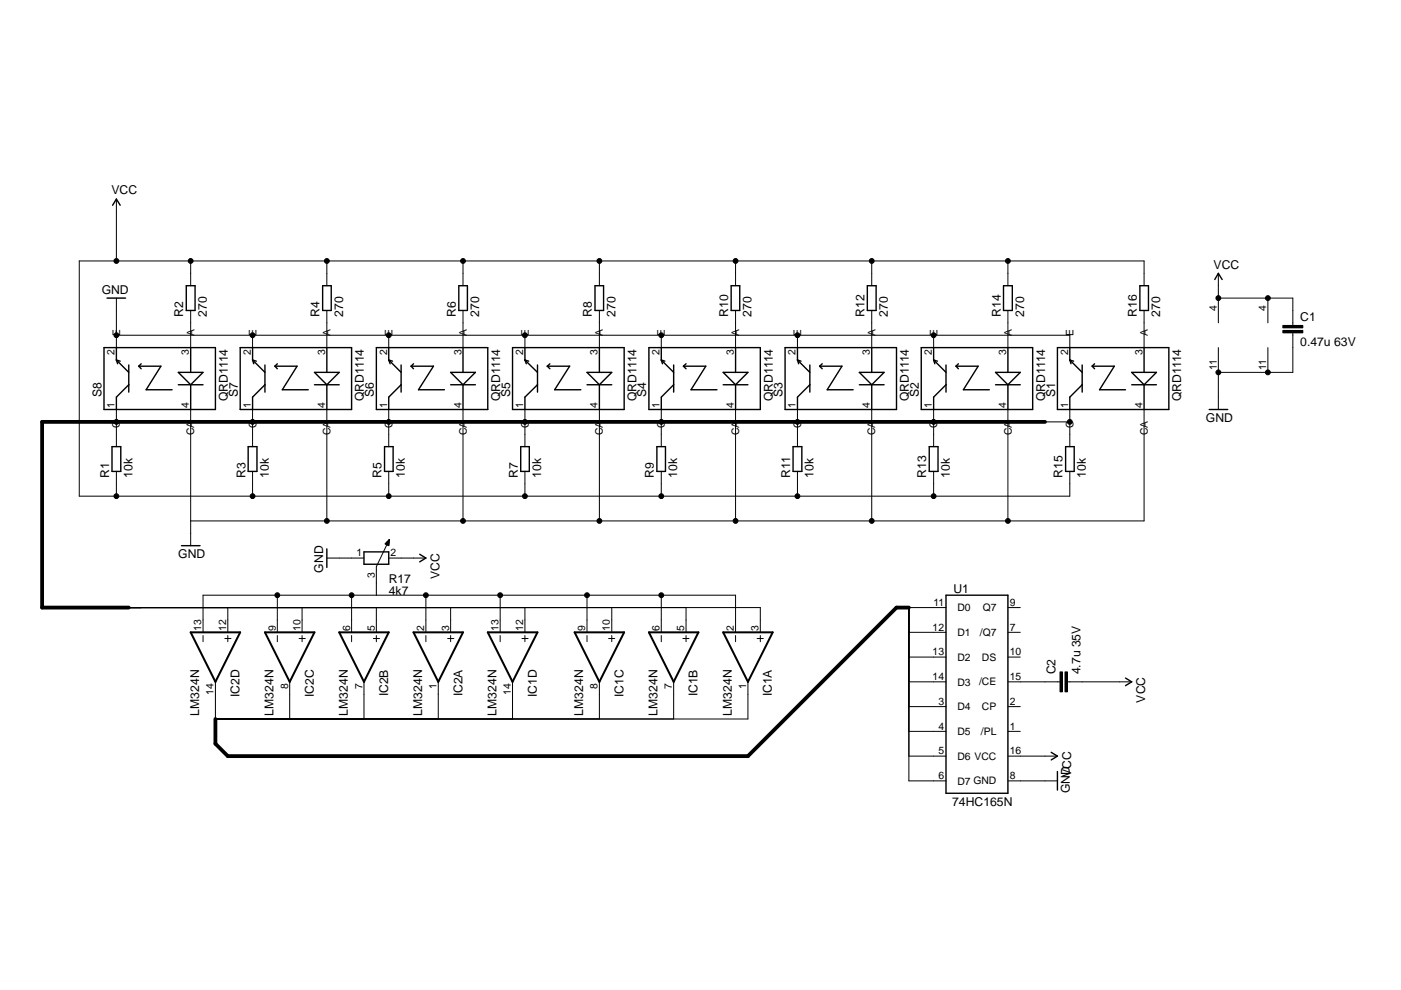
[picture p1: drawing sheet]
<svg xmlns="http://www.w3.org/2000/svg" width="297mm" height="210mm" viewBox="0 0 297 210" stroke-linecap="round" stroke-linejoin="round" font-family="sans-serif">
<g fill="none" stroke="#000" stroke-width=".3">
<path d="M23.9 43.5l.8-1.3 .8 1.3M257.6 59.3l.7-1.3 .8 1.3M22.1 73.7h23.6v13.1h-23.6zM22.7 63.2h3.9M24.7 73.7v2.6M24.7 76.3l2.6 2.7M24.7 76.3l.2 .8M24.7 76.3l.8 .3M27.3 77.4v5.7M29.4 77.6h4.7l-3.1 5h5.5M29.4 77.6l.5 .6M29.9 77.1l-.5 .5"/>
<path d="M37.8 79h5.2l-2.6 2.6zM39.5 60.6h1.9v5.2h-1.9zM40.4 73.7v5.3M50.9 73.7h23.6v13.1h-23.6zM53.5 73.7v2.6M53.5 76.3l2.7 2.7M53.5 76.3l.3 .8M53.5 76.3l.9 .3M56.2 77.4v5.7M58.3 77.6h4.7l-3.1 5h5.5M58.3 77.6l.5 .6M58.8 77.1l-.5 .5"/>
<path d="M66.7 79h5.2l-2.6 2.6zM68.4 60.6h1.8v5.2h-1.8zM69.3 73.7v5.3M79.8 73.7h23.6v13.1h-23.6zM82.4 73.7v2.6M82.4 76.3l2.6 2.7M82.4 76.3l.3 .8M82.4 76.3l.8 .3M85 77.4v5.7M87.2 77.6h4.7l-3.2 5h5.5M87.2 77.6l.5 .6M87.7 77.1l-.5 .5"/>
<path d="M95.5 79h5.3l-2.6 2.6zM97.3 60.6h1.8v5.2h-1.8zM98.2 73.7v5.3M108.7 73.7h23.6v13.1h-23.6zM111.3 73.7v2.6M111.3 76.3l2.7 2.7M111.3 76.3l.3 .8M111.3 76.3l.8 .3M114 77.4v5.7M116 77.6h4.8l-3.2 5h5.5M116 77.6l.6 .6M116.6 77.1l-.6 .5"/>
<path d="M124.5 79h5.2l-2.6 2.6zM126.1 60.6h1.9v5.2h-1.9zM127.1 73.7v5.3M137.6 73.7h23.6v13.1h-23.6zM140.2 73.7v2.6M140.2 76.3l2.6 2.7M140.2 76.3l.3 .8M140.2 76.3l.8 .3M142.8 77.4v5.7M144.9 77.6h4.7l-3.1 5h5.5M144.9 77.6l.6 .6M145.5 77.1l-.6 .5"/>
<path d="M153.3 79h5.3l-2.6 2.6zM155 60.6h1.8v5.2h-1.8zM156 73.7v5.3M166.5 73.7h23.6v13.1h-23.6zM169.1 73.7v2.6M169.1 76.3l2.6 2.7M169.1 76.3l.2 .8M169.1 76.3l.7 .3M171.7 77.4v5.7M173.8 77.6h4.7l-3.1 5h5.5M173.8 77.6l.5 .6M174.3 77.1l-.5 .5"/>
<path d="M182.2 79h5.2l-2.6 2.6zM183.9 60.6h1.9v5.2h-1.9zM184.8 73.7v5.3M195.3 73.7h23.6v13.1h-23.6zM197.9 73.7v2.6M197.9 76.3l2.7 2.7M197.9 76.3l.3 .8M197.9 76.3l.9 .3M200.6 77.4v5.7M202.7 77.6h4.7l-3.1 5h5.5M202.7 77.6l.5 .6M203.2 77.1l-.5 .5"/>
<path d="M211.1 79h5.2l-2.6 2.6zM212.8 60.6h1.8v5.2h-1.8zM213.7 73.7v5.3M224.2 73.7h23.6v13.1h-23.6zM226.8 73.7v2.6M226.8 76.3l2.6 2.7M226.8 76.3l.3 .8M226.8 76.3l.8 .3M229.4 77.4v5.7M231.6 77.6h4.7l-3.2 5h5.5M231.6 77.6l.5 .6M232.1 77.1l-.5 .5"/>
<path d="M239.9 79h5.3l-2.6 2.6zM241.7 60.6h1.8v5.2h-1.8zM242.6 73.7v5.3M23.7 94.7h1.9v5.2h-1.9zM27.3 81.6l-2.6 2.6v2.6M37.8 81.6h5.2M40.4 81.6v5.2M52.6 94.7h1.9v5.2h-1.9zM56.2 81.6l-2.7 2.6v2.6M66.7 81.6h5.2M69.3 81.6v5.2M81.5 94.7h1.9v5.2h-1.9z"/>
<path d="M85 81.6l-2.6 2.6v2.6M95.5 81.6h5.3M98.2 81.6v5.2M110.4 94.7h1.8v5.2h-1.8zM114 81.6l-2.7 2.6v2.6M124.5 81.6h5.2M127.1 81.6v5.2M139.3 94.7h1.8v5.2h-1.8zM142.8 81.6l-2.6 2.6v2.6M153.3 81.6h5.3M156 81.6v5.2M168.1 94.7h1.9v5.2h-1.9z"/>
<path d="M171.7 81.6l-2.6 2.6v2.6M182.2 81.6h5.2M184.8 81.6v5.2M197 94.7h1.9v5.2h-1.9zM200.6 81.6l-2.7 2.6v2.6M211.1 81.6h5.2M213.7 81.6v5.2M225.9 94.7h1.8v5.2h-1.8zM229.4 81.6l-2.6 2.6v2.6M239.9 81.6h5.3M242.6 81.6v5.2M256.4 86.8h3.9"/>
<path d="M38.5 115.7h3.9M69.3 116.4v3.9M77.2 117h5.2v2.6h-5.2zM89 117.5l1.3 .8-1.3 .8M200.6 126.2h13.1v42h-13.1zM222.9 159.5l1.3 .8-1.3 .8M238.6 143.8l1.3 .8-1.3 .8M224.2 163.6v3.9"/>
</g>
<g fill="none" stroke="#000" stroke-width=".21">
<path d="M24.7 42.2v13.1M40.4 55.3v5.3M69.3 55.3v5.3M98.2 55.3v5.3M127.1 55.3v5.3M156 55.3v5.3M184.8 55.3v5.3M213.7 55.3v5.3M258.3 58v10.5M24.7 63.2v10.5M24.7 71.1h202.1v2.6M40.4 65.8v7.9"/>
<path d="M53.5 71.1v2.6M69.3 65.8v7.9M82.4 71.1v2.6M98.2 65.8v7.9M111.3 71.1v2.6M127.1 65.8v7.9M140.2 71.1v2.6M156 65.8v7.9M169.1 71.1v2.6M184.8 65.8v7.9M197.9 71.1v2.6M213.7 65.8v7.9"/>
<path d="M242.6 60.6v-5.3h-225.8v49.9h210v-5.3M242.6 65.8v7.9M258.3 73.7v13.1M258.3 63.2h15.8v5.8M268.8 63.2v5.3M268.8 73.7v5.3M272 70.1h4.2v.5h-4.2zM272 69h4.2v.5h-4.2zM274.1 70.6v8.4h-15.8M22.1 89.5h2.6M24.7 86.8v7.9M24.7 99.9v5.3"/>
<path d="M40.4 86.8v28.9M50.9 89.5h2.6M53.5 86.8v7.9M53.5 99.9v5.3M69.3 86.8v23.6M79.8 89.5h2.6M82.4 86.8v7.9M82.4 99.9v5.3M98.2 86.8v23.6M108.7 89.5h2.6M111.3 86.8v7.9M111.3 99.9v5.3"/>
<path d="M127.1 86.8v23.6M137.6 89.5h2.6M140.2 86.8v7.9M140.2 99.9v5.3M156 86.8v23.6M166.5 89.5h2.6M169.1 86.8v7.9M169.1 99.9v5.3M184.8 86.8v23.6M195.3 89.5h2.6M197.9 86.8v7.9M197.9 99.9v5.3"/>
<path d="M213.7 86.8v23.6M221.6 89.5h5.2M226.8 86.8v7.9M242.6 86.8v23.6h-202.2M69.3 118.3h7.9M81.7 115.3h.8M81.7 115.4h.8M81.8 115.2h.7M81.9 115.1h.6M82 115.4h.5M82 115h.5M82 114.9h.5"/>
<path d="M82.1 115.6h.4M82.2 114.8h.3M82.3 114.7h.2M82.3 115.7h.1M82.3 114.6h.2M82.4 118.3h7.9M82.4 114.5h.1M82.5 114.4l-2.7 5.7v6.1M82.5 114.4l-.1 1.3-.7-.4zM82.5 114.4h.1M24.7 128.8h136.5v5.3M43 134.1v-7.9h113v7.9"/>
<path d="M43 134.7v1.4M47.7 135.4h1.3M48.3 128.8v5.3M48.3 134.7v1.4M58.8 126.2v7.9M58.8 134.7v1.4M63.4 135.4h1.3M64 128.8v5.3M64 134.7v1.4M74.5 126.2v7.9M74.5 134.7v1.4M79.2 135.4h1.3"/>
<path d="M79.8 128.8v5.3M79.8 134.7v1.4M90.3 126.2v7.9M90.3 134.7v1.4M94.9 135.4h1.3M95.5 128.8v5.3M95.5 134.7v1.4M106 126.2v7.9M106 134.7v1.4M110.7 135.4h1.3M111.3 128.8v5.3M111.3 134.7v1.4"/>
<path d="M124.5 126.2v7.9M124.5 134.7v1.4M129 135.4h1.3M129.7 128.8v5.3M129.7 134.7v1.4M140.2 126.2v7.9M140.2 134.7v1.4M144.8 135.4h1.3M145.5 128.8v5.3M145.5 134.7v1.4M156 134.7v1.4M160.5 135.4h1.3"/>
<path d="M161.2 134.7v1.4M192.7 134.1h7.9M192.7 139.3h7.9M200.6 128.8h-7.9v36.8h7.9M213.7 128.8h2.6M213.7 134.1h2.6M213.7 139.3h2.6M45.7 144.6v7.8h112.9v-7.8M61.4 144.6v7.8M77.2 144.6v7.8M92.9 144.6v7.8M108.7 144.6v7.8"/>
<path d="M127.1 144.6v7.8M142.8 144.6v7.8M192.7 144.6h7.9M192.7 149.8h7.9M192.7 155.1h7.9M213.7 144.6h11M213.7 149.8h2.6M213.7 155.1h2.6M224.7 142.5h.6v4.2h-.6zM225.8 142.5h.5v4.2h-.5zM226.3 144.6h13.6M192.7 160.3h7.9"/>
<path d="M213.7 160.3h10.5M213.7 165.6h10.5"/>
<circle cx="24.7" cy="55.3" r=".51"/>
<circle cx="40.4" cy="55.3" r=".51"/>
<circle cx="69.3" cy="55.3" r=".51"/>
<circle cx="98.2" cy="55.3" r=".51"/>
<circle cx="127.1" cy="55.3" r=".51"/>
<circle cx="155.9" cy="55.3" r=".51"/>
<circle cx="184.8" cy="55.3" r=".51"/>
<circle cx="213.7" cy="55.3" r=".51"/>
<circle cx="24.7" cy="71.1" r=".51"/>
<circle cx="53.5" cy="71.1" r=".51"/>
<circle cx="82.4" cy="71.1" r=".51"/>
<circle cx="111.3" cy="71.1" r=".51"/>
<circle cx="140.2" cy="71.1" r=".51"/>
<circle cx="169.1" cy="71.1" r=".51"/>
<circle cx="197.9" cy="71.1" r=".51"/>
<circle cx="258.3" cy="79" r=".51"/>
<circle cx="258.3" cy="63.2" r=".51"/>
<circle cx="268.8" cy="79" r=".51"/>
<circle cx="268.8" cy="63.2" r=".51"/>
<circle cx="24.7" cy="89.5" r=".51"/>
<circle cx="53.5" cy="89.5" r=".51"/>
<circle cx="82.4" cy="89.5" r=".51"/>
<circle cx="111.3" cy="89.5" r=".51"/>
<circle cx="140.2" cy="89.5" r=".51"/>
<circle cx="169.1" cy="89.5" r=".51"/>
<circle cx="197.9" cy="89.5" r=".51"/>
<circle cx="226.8" cy="89.5" r=".51"/>
<circle cx="24.7" cy="105.2" r=".51"/>
<circle cx="53.5" cy="105.2" r=".51"/>
<circle cx="69.3" cy="110.4" r=".51"/>
<circle cx="82.4" cy="105.2" r=".51"/>
<circle cx="98.2" cy="110.4" r=".51"/>
<circle cx="111.3" cy="105.2" r=".51"/>
<circle cx="127.1" cy="110.4" r=".51"/>
<circle cx="140.2" cy="105.2" r=".51"/>
<circle cx="155.9" cy="110.4" r=".51"/>
<circle cx="169.1" cy="105.2" r=".51"/>
<circle cx="184.8" cy="110.4" r=".51"/>
<circle cx="197.9" cy="105.2" r=".51"/>
<circle cx="213.7" cy="110.4" r=".51"/>
<circle cx="58.8" cy="126.2" r=".51"/>
<circle cx="74.5" cy="126.2" r=".51"/>
<circle cx="90.3" cy="126.2" r=".51"/>
<circle cx="106" cy="126.2" r=".51"/>
<circle cx="124.5" cy="126.2" r=".51"/>
<circle cx="140.2" cy="126.2" r=".51"/>
</g>
<path d="M40.4 134.1h10.5l-5.2 10.5zM56.2 134.1h10.5l-5.3 10.5zM71.9 134.1h10.5l-5.2 10.5zM87.7 134.1h10.5l-5.3 10.5zM103.4 134.1h10.6l-5.3 10.5zM121.8 134.1h10.5l-5.2 10.5zM137.6 134.1h10.5l-5.3 10.5zM153.3 134.1h10.5l-5.2 10.5z" fill="none" stroke="#000" stroke-width=".42"/>
<g fill="#000">
<path d="M272 70.1h4.2v.5h-4.2z" fill-rule="evenodd"/>
<path d="M272 69h4.2v.5h-4.2z" fill-rule="evenodd"/>
<path d="M224.7 142.5h.6v4.2h-.6z" fill-rule="evenodd"/>
<path d="M225.8 142.5h.5v4.2h-.5z" fill-rule="evenodd"/>
<circle cx="24.7" cy="55.3" r=".51"/>
<circle cx="40.4" cy="55.3" r=".51"/>
<circle cx="69.3" cy="55.3" r=".51"/>
<circle cx="98.2" cy="55.3" r=".51"/>
<circle cx="127.1" cy="55.3" r=".51"/>
<circle cx="155.9" cy="55.3" r=".51"/>
<circle cx="184.8" cy="55.3" r=".51"/>
<circle cx="213.7" cy="55.3" r=".51"/>
<circle cx="24.7" cy="71.1" r=".51"/>
<circle cx="53.5" cy="71.1" r=".51"/>
<circle cx="82.4" cy="71.1" r=".51"/>
<circle cx="111.3" cy="71.1" r=".51"/>
<circle cx="140.2" cy="71.1" r=".51"/>
<circle cx="169.1" cy="71.1" r=".51"/>
<circle cx="197.9" cy="71.1" r=".51"/>
<circle cx="258.3" cy="79" r=".51"/>
<circle cx="258.3" cy="63.2" r=".51"/>
<circle cx="268.8" cy="79" r=".51"/>
<circle cx="268.8" cy="63.2" r=".51"/>
<circle cx="24.7" cy="89.5" r=".51"/>
<circle cx="53.5" cy="89.5" r=".51"/>
<circle cx="82.4" cy="89.5" r=".51"/>
<circle cx="111.3" cy="89.5" r=".51"/>
<circle cx="140.2" cy="89.5" r=".51"/>
<circle cx="169.1" cy="89.5" r=".51"/>
<circle cx="197.9" cy="89.5" r=".51"/>
<circle cx="226.8" cy="89.5" r=".51"/>
<circle cx="24.7" cy="105.2" r=".51"/>
<circle cx="53.5" cy="105.2" r=".51"/>
<circle cx="69.3" cy="110.4" r=".51"/>
<circle cx="82.4" cy="105.2" r=".51"/>
<circle cx="98.2" cy="110.4" r=".51"/>
<circle cx="111.3" cy="105.2" r=".51"/>
<circle cx="127.1" cy="110.4" r=".51"/>
<circle cx="140.2" cy="105.2" r=".51"/>
<circle cx="155.9" cy="110.4" r=".51"/>
<circle cx="169.1" cy="105.2" r=".51"/>
<circle cx="184.8" cy="110.4" r=".51"/>
<circle cx="197.9" cy="105.2" r=".51"/>
<circle cx="213.7" cy="110.4" r=".51"/>
<circle cx="58.8" cy="126.2" r=".51"/>
<circle cx="74.5" cy="126.2" r=".51"/>
<circle cx="90.3" cy="126.2" r=".51"/>
<circle cx="106" cy="126.2" r=".51"/>
<circle cx="124.5" cy="126.2" r=".51"/>
<circle cx="140.2" cy="126.2" r=".51"/>
</g>
<path d="M221.6 89.5h-212.7v39.3h18.4M192.7 128.8h-2.6l-31.5 31.5h-110.3l-2.6-2.6v-5.3" fill="none" stroke="#000" stroke-width=".8"/>
<g font-size="2.6">
<text x="23.6" y="41.2">VCC</text>
<text x="257.3" y="56.9">VCC</text>
<text x="21.6" y="62.4">GND</text>
<text x="38.9" y="67.1" transform="rotate(-90 38.9 67.1)">R2</text>
<text x="43.9" y="67.1" transform="rotate(-90 43.9 67.1)">270</text>
<text x="67.8" y="67.1" transform="rotate(-90 67.8 67.1)">R4</text>
<text x="72.7" y="67.1" transform="rotate(-90 72.7 67.1)">270</text>
<text x="96.6" y="67.1" transform="rotate(-90 96.6 67.1)">R6</text>
<text x="101.6" y="67.1" transform="rotate(-90 101.6 67.1)">270</text>
<text x="125.5" y="67.1" transform="rotate(-90 125.5 67.1)">R8</text>
<text x="130.5" y="67.1" transform="rotate(-90 130.5 67.1)">270</text>
<text x="154.4" y="67.1" transform="rotate(-90 154.4 67.1)">R10</text>
<text x="159.3" y="67.1" transform="rotate(-90 159.3 67.1)">270</text>
<text x="183.3" y="67.1" transform="rotate(-90 183.3 67.1)">R12</text>
<text x="188.3" y="67.1" transform="rotate(-90 188.3 67.1)">270</text>
<text x="212.2" y="67.1" transform="rotate(-90 212.2 67.1)">R14</text>
<text x="217.1" y="67.1" transform="rotate(-90 217.1 67.1)">270</text>
<text x="241" y="67.1" transform="rotate(-90 241 67.1)">R16</text>
<text x="246" y="67.1" transform="rotate(-90 246 67.1)">270</text>
<text x="275.7" y="68.1">C1</text>
<text x="275.7" y="73.3">0.47u 63V</text>
<text x="21.5" y="84.2" transform="rotate(-90 21.5 84.2)">S8</text>
<text x="48.3" y="85" transform="rotate(-90 48.3 85)">QRD1114</text>
<text x="50.4" y="84.2" transform="rotate(-90 50.4 84.2)">S7</text>
<text x="77.2" y="85" transform="rotate(-90 77.2 85)">QRD1114</text>
<text x="79.3" y="84.2" transform="rotate(-90 79.3 84.2)">S6</text>
<text x="106" y="85" transform="rotate(-90 106 85)">QRD1114</text>
<text x="108.2" y="84.2" transform="rotate(-90 108.2 84.2)">S5</text>
<text x="135" y="85" transform="rotate(-90 135 85)">QRD1114</text>
<text x="137" y="84.2" transform="rotate(-90 137 84.2)">S4</text>
<text x="163.8" y="85" transform="rotate(-90 163.8 85)">QRD1114</text>
<text x="165.9" y="84.2" transform="rotate(-90 165.9 84.2)">S3</text>
<text x="192.7" y="85" transform="rotate(-90 192.7 85)">QRD1114</text>
<text x="194.8" y="84.2" transform="rotate(-90 194.8 84.2)">S2</text>
<text x="221.6" y="85" transform="rotate(-90 221.6 85)">QRD1114</text>
<text x="223.7" y="84.2" transform="rotate(-90 223.7 84.2)">S1</text>
<text x="250.4" y="85" transform="rotate(-90 250.4 85)">QRD1114</text>
<text x="255.7" y="89.5">GND</text>
<text x="23.1" y="101.3" transform="rotate(-90 23.1 101.3)">R1</text>
<text x="28.1" y="101.3" transform="rotate(-90 28.1 101.3)">10k</text>
<text x="52" y="101.3" transform="rotate(-90 52 101.3)">R3</text>
<text x="57" y="101.3" transform="rotate(-90 57 101.3)">10k</text>
<text x="80.9" y="101.3" transform="rotate(-90 80.9 101.3)">R5</text>
<text x="85.8" y="101.3" transform="rotate(-90 85.8 101.3)">10k</text>
<text x="109.8" y="101.3" transform="rotate(-90 109.8 101.3)">R7</text>
<text x="114.7" y="101.3" transform="rotate(-90 114.7 101.3)">10k</text>
<text x="138.6" y="101.3" transform="rotate(-90 138.6 101.3)">R9</text>
<text x="143.6" y="101.3" transform="rotate(-90 143.6 101.3)">10k</text>
<text x="167.5" y="101.3" transform="rotate(-90 167.5 101.3)">R11</text>
<text x="172.5" y="101.3" transform="rotate(-90 172.5 101.3)">10k</text>
<text x="196.4" y="101.3" transform="rotate(-90 196.4 101.3)">R13</text>
<text x="201.4" y="101.3" transform="rotate(-90 201.4 101.3)">10k</text>
<text x="225.3" y="101.3" transform="rotate(-90 225.3 101.3)">R15</text>
<text x="230.2" y="101.3" transform="rotate(-90 230.2 101.3)">10k</text>
<text x="37.8" y="118.3">GND</text>
<text x="68.5" y="121.4" transform="rotate(-90 68.5 121.4)">GND</text>
<text x="82.4" y="123.6">R17</text>
<text x="93.2" y="122.7" transform="rotate(-90 93.2 122.7)">VCC</text>
<text x="202.1" y="125.7">U1</text>
<text x="82.4" y="126.2">4k7</text>
<text x="223.8" y="143" transform="rotate(-90 223.8 143)">C2</text>
<text x="229.1" y="143" transform="rotate(-90 229.1 143)">4.7u 35V</text>
<text x="50.8" y="147.8" transform="rotate(-90 50.8 147.8)">IC2D</text>
<text x="66.5" y="147.8" transform="rotate(-90 66.5 147.8)">IC2C</text>
<text x="82.3" y="147.7" transform="rotate(-90 82.3 147.7)">IC2B</text>
<text x="98" y="147.7" transform="rotate(-90 98 147.7)">IC2A</text>
<text x="113.8" y="147.8" transform="rotate(-90 113.8 147.8)">IC1D</text>
<text x="132.2" y="147.8" transform="rotate(-90 132.2 147.8)">IC1C</text>
<text x="147.9" y="147.7" transform="rotate(-90 147.9 147.7)">IC1B</text>
<text x="163.7" y="147.7" transform="rotate(-90 163.7 147.7)">IC1A</text>
<text x="242.8" y="149" transform="rotate(-90 242.8 149)">VCC</text>
<text x="42.2" y="151.7" transform="rotate(-90 42.2 151.7)">LM324N</text>
<text x="58" y="151.7" transform="rotate(-90 58 151.7)">LM324N</text>
<text x="73.7" y="151.7" transform="rotate(-90 73.7 151.7)">LM324N</text>
<text x="89.5" y="151.7" transform="rotate(-90 89.5 151.7)">LM324N</text>
<text x="105.2" y="151.7" transform="rotate(-90 105.2 151.7)">LM324N</text>
<text x="123.7" y="151.7" transform="rotate(-90 123.7 151.7)">LM324N</text>
<text x="139.4" y="151.7" transform="rotate(-90 139.4 151.7)">LM324N</text>
<text x="155.1" y="151.7" transform="rotate(-90 155.1 151.7)">LM324N</text>
<text x="227.1" y="164.7" transform="rotate(-90 227.1 164.7)">VCC</text>
<text x="201.9" y="170.8">74HC165N</text>
<text x="226.8" y="168.2" transform="rotate(-90 226.8 168.2)">GND</text>
</g>
<g font-size="2.2">
<text x="25.5" y="71.3" transform="rotate(-90 25.5 71.3)">E</text>
<text x="41.2" y="71.3" transform="rotate(-90 41.2 71.3)">A</text>
<text x="54.4" y="71.3" transform="rotate(-90 54.4 71.3)">E</text>
<text x="70.1" y="71.3" transform="rotate(-90 70.1 71.3)">A</text>
<text x="83.2" y="71.3" transform="rotate(-90 83.2 71.3)">E</text>
<text x="99" y="71.3" transform="rotate(-90 99 71.3)">A</text>
<text x="112.1" y="71.3" transform="rotate(-90 112.1 71.3)">E</text>
<text x="127.8" y="71.3" transform="rotate(-90 127.8 71.3)">A</text>
<text x="141" y="71.3" transform="rotate(-90 141 71.3)">E</text>
<text x="156.7" y="71.3" transform="rotate(-90 156.7 71.3)">A</text>
<text x="169.8" y="71.3" transform="rotate(-90 169.8 71.3)">E</text>
<text x="185.6" y="71.3" transform="rotate(-90 185.6 71.3)">A</text>
<text x="198.8" y="71.3" transform="rotate(-90 198.8 71.3)">E</text>
<text x="214.5" y="71.3" transform="rotate(-90 214.5 71.3)">A</text>
<text x="227.6" y="71.3" transform="rotate(-90 227.6 71.3)">E</text>
<text x="243.4" y="71.3" transform="rotate(-90 243.4 71.3)">A</text>
<text x="258" y="66" transform="rotate(-90 258 66)">4</text>
<text x="268.5" y="66" transform="rotate(-90 268.5 66)">4</text>
<text x="24.3" y="75.3" transform="rotate(-90 24.3 75.3)">2</text>
<text x="40" y="75.3" transform="rotate(-90 40 75.3)">3</text>
<text x="53.2" y="75.3" transform="rotate(-90 53.2 75.3)">2</text>
<text x="69" y="75.3" transform="rotate(-90 69 75.3)">3</text>
<text x="82.1" y="75.3" transform="rotate(-90 82.1 75.3)">2</text>
<text x="97.8" y="75.3" transform="rotate(-90 97.8 75.3)">3</text>
<text x="111" y="75.3" transform="rotate(-90 111 75.3)">2</text>
<text x="126.7" y="75.3" transform="rotate(-90 126.7 75.3)">3</text>
<text x="139.8" y="75.3" transform="rotate(-90 139.8 75.3)">2</text>
<text x="155.6" y="75.3" transform="rotate(-90 155.6 75.3)">3</text>
<text x="168.7" y="75.3" transform="rotate(-90 168.7 75.3)">2</text>
<text x="184.4" y="75.3" transform="rotate(-90 184.4 75.3)">3</text>
<text x="197.6" y="75.3" transform="rotate(-90 197.6 75.3)">2</text>
<text x="213.3" y="75.3" transform="rotate(-90 213.3 75.3)">3</text>
<text x="226.5" y="75.3" transform="rotate(-90 226.5 75.3)">2</text>
<text x="242.2" y="75.3" transform="rotate(-90 242.2 75.3)">3</text>
<text x="258" y="78.4" transform="rotate(-90 258 78.4)">11</text>
<text x="268.5" y="78.4" transform="rotate(-90 268.5 78.4)">11</text>
<text x="24.3" y="86.5" transform="rotate(-90 24.3 86.5)">1</text>
<text x="40" y="86.5" transform="rotate(-90 40 86.5)">4</text>
<text x="53.2" y="86.5" transform="rotate(-90 53.2 86.5)">1</text>
<text x="69" y="86.5" transform="rotate(-90 69 86.5)">4</text>
<text x="82.1" y="86.5" transform="rotate(-90 82.1 86.5)">1</text>
<text x="97.8" y="86.5" transform="rotate(-90 97.8 86.5)">4</text>
<text x="111" y="86.5" transform="rotate(-90 111 86.5)">1</text>
<text x="126.7" y="86.5" transform="rotate(-90 126.7 86.5)">4</text>
<text x="139.8" y="86.5" transform="rotate(-90 139.8 86.5)">1</text>
<text x="155.6" y="86.5" transform="rotate(-90 155.6 86.5)">4</text>
<text x="168.7" y="86.5" transform="rotate(-90 168.7 86.5)">1</text>
<text x="184.4" y="86.5" transform="rotate(-90 184.4 86.5)">4</text>
<text x="197.6" y="86.5" transform="rotate(-90 197.6 86.5)">1</text>
<text x="213.3" y="86.5" transform="rotate(-90 213.3 86.5)">4</text>
<text x="226.5" y="86.5" transform="rotate(-90 226.5 86.5)">1</text>
<text x="242.2" y="86.5" transform="rotate(-90 242.2 86.5)">4</text>
<text x="25.4" y="90.8" transform="rotate(-90 25.4 90.8)">C</text>
<text x="41.2" y="92.3" transform="rotate(-90 41.2 92.3)">CA</text>
<text x="54.4" y="90.8" transform="rotate(-90 54.4 90.8)">C</text>
<text x="70.1" y="92.3" transform="rotate(-90 70.1 92.3)">CA</text>
<text x="83.2" y="90.8" transform="rotate(-90 83.2 90.8)">C</text>
<text x="99" y="92.3" transform="rotate(-90 99 92.3)">CA</text>
<text x="112.1" y="90.8" transform="rotate(-90 112.1 90.8)">C</text>
<text x="127.8" y="92.3" transform="rotate(-90 127.8 92.3)">CA</text>
<text x="141" y="90.8" transform="rotate(-90 141 90.8)">C</text>
<text x="156.7" y="92.3" transform="rotate(-90 156.7 92.3)">CA</text>
<text x="169.8" y="90.8" transform="rotate(-90 169.8 90.8)">C</text>
<text x="185.6" y="92.3" transform="rotate(-90 185.6 92.3)">CA</text>
<text x="198.7" y="90.8" transform="rotate(-90 198.7 90.8)">C</text>
<text x="214.5" y="92.3" transform="rotate(-90 214.5 92.3)">CA</text>
<text x="227.6" y="90.8" transform="rotate(-90 227.6 90.8)">C</text>
<text x="243.4" y="92.3" transform="rotate(-90 243.4 92.3)">CA</text>
<text x="75.6" y="117.9">1</text>
<text x="82.8" y="117.9">2</text>
<text x="79.5" y="122.6" transform="rotate(-90 79.5 122.6)">3</text>
<text x="197.9" y="128.4">11</text>
<text x="203" y="129.6">D0</text>
<text x="208.4" y="129.6">Q7</text>
<text x="214.1" y="128.4">9</text>
<text x="42.7" y="133.7" transform="rotate(-90 42.7 133.7)">13</text>
<text x="47.9" y="133.7" transform="rotate(-90 47.9 133.7)">12</text>
<text x="58.5" y="133.7" transform="rotate(-90 58.5 133.7)">9</text>
<text x="63.7" y="133.7" transform="rotate(-90 63.7 133.7)">10</text>
<text x="74.2" y="133.7" transform="rotate(-90 74.2 133.7)">6</text>
<text x="79.5" y="133.7" transform="rotate(-90 79.5 133.7)">5</text>
<text x="90" y="133.7" transform="rotate(-90 90 133.7)">2</text>
<text x="95.2" y="133.7" transform="rotate(-90 95.2 133.7)">3</text>
<text x="105.7" y="133.7" transform="rotate(-90 105.7 133.7)">13</text>
<text x="111" y="133.7" transform="rotate(-90 111 133.7)">12</text>
<text x="124.1" y="133.7" transform="rotate(-90 124.1 133.7)">9</text>
<text x="129.3" y="133.7" transform="rotate(-90 129.3 133.7)">10</text>
<text x="139.8" y="133.7" transform="rotate(-90 139.8 133.7)">6</text>
<text x="145.1" y="133.7" transform="rotate(-90 145.1 133.7)">5</text>
<text x="155.6" y="133.7" transform="rotate(-90 155.6 133.7)">2</text>
<text x="160.8" y="133.7" transform="rotate(-90 160.8 133.7)">3</text>
<text x="197.7" y="133.7">12</text>
<text x="203" y="134.9">D1</text>
<text x="207.8" y="134.8">/Q7</text>
<text x="214.1" y="133.7">7</text>
<text x="197.7" y="138.9">13</text>
<text x="203" y="140.1">D2</text>
<text x="208.2" y="140.1">DS</text>
<text x="214.1" y="138.9">10</text>
<text x="45.3" y="147.4" transform="rotate(-90 45.3 147.4)">14</text>
<text x="61.1" y="146.2" transform="rotate(-90 61.1 146.2)">8</text>
<text x="76.8" y="146.2" transform="rotate(-90 76.8 146.2)">7</text>
<text x="92.6" y="146.2" transform="rotate(-90 92.6 146.2)">1</text>
<text x="108.3" y="147.4" transform="rotate(-90 108.3 147.4)">14</text>
<text x="126.7" y="146.2" transform="rotate(-90 126.7 146.2)">8</text>
<text x="142.4" y="146.2" transform="rotate(-90 142.4 146.2)">7</text>
<text x="158.2" y="146.2" transform="rotate(-90 158.2 146.2)">1</text>
<text x="197.7" y="144.2">14</text>
<text x="199" y="149.4">3</text>
<text x="203" y="145.4">D3</text>
<text x="207.6" y="145.3">/CE</text>
<text x="214.1" y="149.4">2</text>
<text x="214.1" y="144.2">15</text>
<text x="199" y="154.7">4</text>
<text x="203" y="150.6">D4</text>
<text x="203" y="155.9">D5</text>
<text x="208" y="155.8">/PL</text>
<text x="208.2" y="150.6">CP</text>
<text x="214.1" y="154.7">1</text>
<text x="199" y="159.9">5</text>
<text x="203" y="161.1">D6 VCC</text>
<text x="214.1" y="159.9">16</text>
<text x="199" y="165.2">6</text>
<text x="203" y="166.4">D7 GND</text>
<text x="214.1" y="165.2">8</text>
</g>
</svg>
